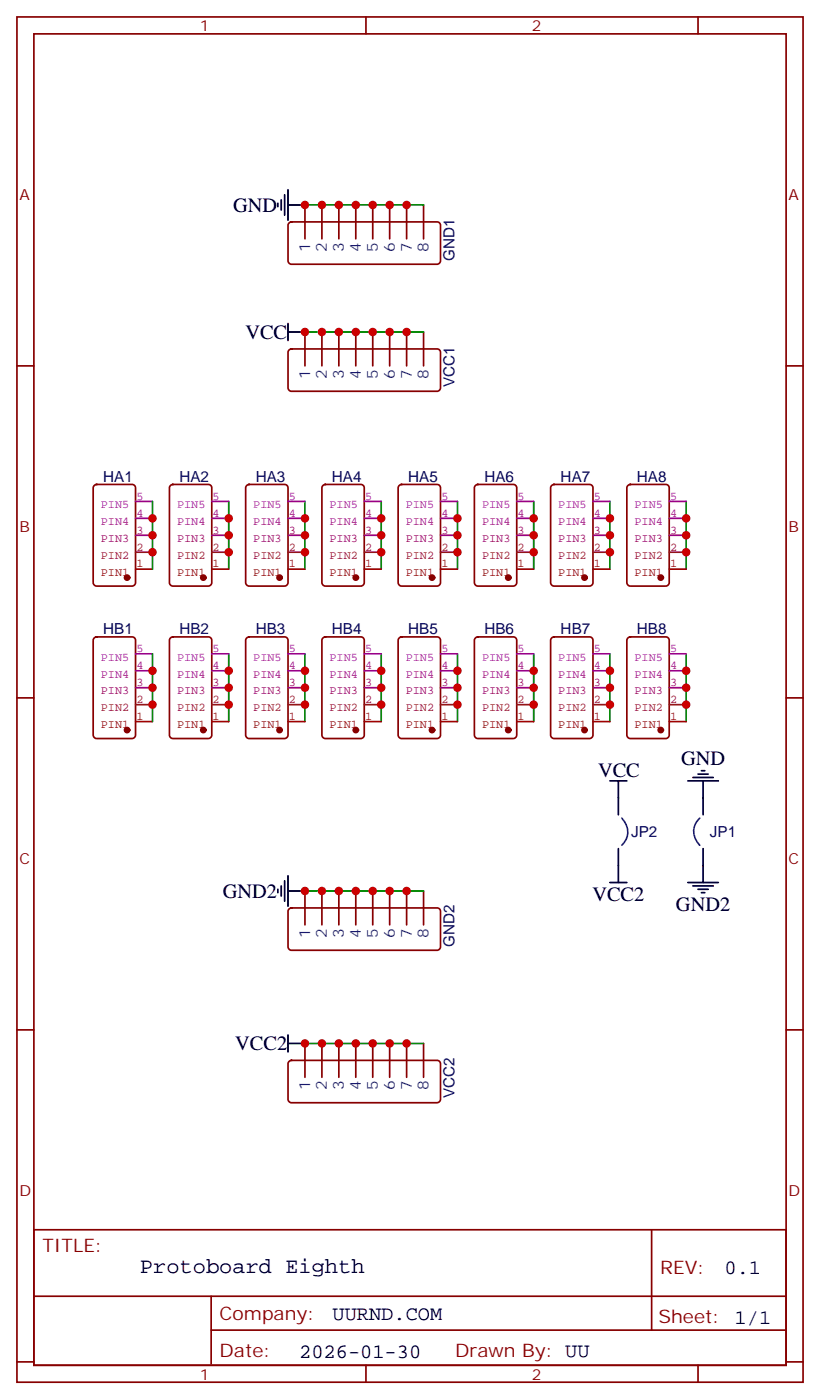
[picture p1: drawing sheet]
<svg xmlns="http://www.w3.org/2000/svg" width="171mm" height="292mm" viewBox="0 0 171 292" stroke-linecap="round" stroke-linejoin="round" font-family="sans-serif">
<g fill="none" stroke="#870000" stroke-width=".35">
<path d="M3.5 3.5h163.7v284.4h-163.7zM7.1 7.1h156.6v277.2h-156.6zM76.2 3.5v3.6M145.3 3.5v3.6M60.2 46.4l.5-.2h30.3a.71 .71 0 0 1 .7 .7v7.4a.76 .76 0 0 1-.7 .7h-30.3a.76 .76 0 0 1-.7-.7v-7.4zM63.5 42.7v7M67 42.7v7M70.6 42.7v7M74.1 42.7v7M77.6 42.7v7M81.1 42.7v7M84.7 42.7v7"/>
<path d="M88.2 42.7v7M3.5 76.2h3.6M60.2 72.9l.5-.2h30.3a.71 .71 0 0 1 .7 .7v7.4a.76 .76 0 0 1-.7 .7h-30.3a.76 .76 0 0 1-.7-.7v-7.4zM63.5 69.1v7.1M67 69.1v7.1M70.6 69.1v7.1M74.1 69.1v7.1M77.6 69.1v7.1M81.1 69.1v7.1M84.7 69.1v7.1M88.2 69.1v7.1M163.7 76.2h3.5"/>
<path d="M19.6 101.1l.5-.2h7.4a.71 .71 0 0 1 .7 .7v19.8a.76 .76 0 0 1-.7 .7h-7.4a.76 .76 0 0 1-.7-.7v-19.8zM35.5 101.1l.5-.2h7.4a.71 .71 0 0 1 .7 .7v19.8a.76 .76 0 0 1-.7 .7h-7.4a.76 .76 0 0 1-.7-.7v-19.8zM51.4 101.1l.5-.2h7.4a.71 .71 0 0 1 .7 .7v19.8a.76 .76 0 0 1-.7 .7h-7.4a.76 .76 0 0 1-.7-.7v-19.8zM67.3 101.1l.4-.2h7.4a.71 .71 0 0 1 .7 .7v19.8a.76 .76 0 0 1-.7 .7h-7.4a.76 .76 0 0 1-.7-.7v-19.8zM83.1 101.1l.5-.2h7.4a.71 .71 0 0 1 .7 .7v19.8a.76 .76 0 0 1-.7 .7h-7.4a.76 .76 0 0 1-.7-.7v-19.8zM99 101.1l.5-.2h7.4a.71 .71 0 0 1 .7 .7v19.8a.76 .76 0 0 1-.7 .7h-7.4a.76 .76 0 0 1-.7-.7v-19.8zM114.9 101.1l.5-.2h7.4a.71 .71 0 0 1 .7 .7v19.8a.76 .76 0 0 1-.7 .7h-7.4a.76 .76 0 0 1-.7-.7v-19.8zM130.8 101.1l.4-.2h7.4a.71 .71 0 0 1 .7 .7v19.8a.76 .76 0 0 1-.7 .7h-7.4a.76 .76 0 0 1-.7-.7v-19.8zM19.6 132.9l.5-.3h7.4a.71 .71 0 0 1 .7 .7v19.8a.76 .76 0 0 1-.7 .7h-7.4a.76 .76 0 0 1-.7-.7v-19.8zM35.5 132.9l.5-.3h7.4a.71 .71 0 0 1 .7 .7v19.8a.76 .76 0 0 1-.7 .7h-7.4a.76 .76 0 0 1-.7-.7v-19.8zM51.4 132.9l.5-.3h7.4a.71 .71 0 0 1 .7 .7v19.8a.76 .76 0 0 1-.7 .7h-7.4a.76 .76 0 0 1-.7-.7v-19.8zM67.3 132.9l.4-.3h7.4a.71 .71 0 0 1 .7 .7v19.8a.76 .76 0 0 1-.7 .7h-7.4a.76 .76 0 0 1-.7-.7v-19.8z"/>
<path d="M83.1 132.9l.5-.3h7.4a.71 .71 0 0 1 .7 .7v19.8a.76 .76 0 0 1-.7 .7h-7.4a.76 .76 0 0 1-.7-.7v-19.8zM99 132.9l.5-.3h7.4a.71 .71 0 0 1 .7 .7v19.8a.76 .76 0 0 1-.7 .7h-7.4a.76 .76 0 0 1-.7-.7v-19.8zM114.9 132.9l.5-.3h7.4a.71 .71 0 0 1 .7 .7v19.8a.76 .76 0 0 1-.7 .7h-7.4a.76 .76 0 0 1-.7-.7v-19.8zM130.8 132.9l.4-.3h7.4a.71 .71 0 0 1 .7 .7v19.8a.76 .76 0 0 1-.7 .7h-7.4a.76 .76 0 0 1-.7-.7v-19.8zM3.5 145.3h3.6M163.7 145.3h3.5M60.2 189.3l.5-.2h30.3a.71 .71 0 0 1 .7 .7v7.4a.76 .76 0 0 1-.7 .7h-30.3a.76 .76 0 0 1-.7-.7v-7.4zM63.5 185.6v7M67 185.6v7M70.6 185.6v7M74.1 185.6v7M77.6 185.6v7"/>
<path d="M81.1 185.6v7M84.7 185.6v7M88.2 185.6v7M3.5 214.5h3.6M63.5 217.3v7.1M67 217.3v7.1M70.6 217.3v7.1M74.1 217.3v7.1M77.6 217.3v7.1M81.1 217.3v7.1M84.7 217.3v7.1M88.2 217.3v7.1"/>
<path d="M163.7 214.5h3.5M60.2 221l.5-.2h30.3a.71 .71 0 0 1 .7 .7v7.5a.76 .76 0 0 1-.7 .7h-30.3a.76 .76 0 0 1-.7-.7v-7.5zM7.1 256.1h156.6v28.2h-156.6zM135.7 256.1v20.9M7.1 270h156.5M44 277h119.6M44 270v14.1M3.5 283.6h3.6M76.2 284.3v3.6M145.3 284.3v3.6M163.7 283.6h3.5"/>
</g>
<g fill="none" stroke="#000" stroke-width=".35">
<path d="M60 39.5v6.4M57.9 42.3v.7M58.6 41.6v2.1M59.3 40.6v4.2M60 42.7h3.5M60 67.4v3.5M60 69.1h3.5M127 162.6h3.5M128.8 162.6v7.1M128.8 176.7v7.1M143.2 162.6h6.4M144.3 161.9h4.2"/>
<path d="M145.3 161.2h2.2M146 160.5h.8M146.4 162.6v7.1M146.4 176.7v7.1M57.9 185.2v.7M58.6 184.5v2.1M59.3 183.4v4.3M60 182.4v6.3M60 185.6h3.5M127 183.8h3.5M143.2 183.8h6.4M144.3 184.5h4.2"/>
<path d="M145.3 185.2h2.2M146 185.9h.8M60 215.5v3.6M60 217.3h3.5"/>
</g>
<g fill="#870000" stroke="#870000" stroke-width=".35">
<circle cx="26.5" cy="120.3" r=".53"/>
<circle cx="26.5" cy="152" r=".53"/>
<circle cx="42.3" cy="152" r=".53"/>
<circle cx="42.3" cy="120.3" r=".53"/>
<circle cx="58.2" cy="152" r=".53"/>
<circle cx="58.2" cy="120.3" r=".53"/>
<circle cx="74.1" cy="152" r=".53"/>
<circle cx="74.1" cy="120.3" r=".53"/>
<circle cx="90" cy="152" r=".53"/>
<circle cx="90" cy="120.3" r=".53"/>
<circle cx="105.8" cy="152" r=".53"/>
<circle cx="105.8" cy="120.3" r=".53"/>
<circle cx="121.7" cy="152" r=".53"/>
<circle cx="121.7" cy="120.3" r=".53"/>
<circle cx="137.6" cy="152" r=".53"/>
<circle cx="137.6" cy="120.3" r=".53"/>
</g>
<g fill="none" stroke="#900" stroke-width=".35">
<path d="M28.2 118.5h3.5M44.1 118.5h3.5M60 118.5h3.5M75.8 118.5h3.6M91.7 118.5h3.5M107.6 118.5h3.5M123.5 118.5h3.5M139.3 118.5h3.6M28.2 150.3h3.5M44.1 150.3h3.5M60 150.3h3.5M75.8 150.3h3.6"/>
<path d="M91.7 150.3h3.5M107.6 150.3h3.5M123.5 150.3h3.5M139.3 150.3h3.6"/>
</g>
<g fill="none" stroke="#903" stroke-width=".35">
<path d="M28.2 115h3.5M44.1 115h3.5M60 115h3.5M75.8 115h3.6M91.7 115h3.5M107.6 115h3.5M123.5 115h3.5M139.3 115h3.6M28.2 146.8h3.5M44.1 146.8h3.5M60 146.8h3.5M75.8 146.8h3.6"/>
<path d="M91.7 146.8h3.5M107.6 146.8h3.5M123.5 146.8h3.5M139.3 146.8h3.6"/>
</g>
<g fill="none" stroke="#906" stroke-width=".35">
<path d="M28.2 111.5h3.5M44.1 111.5h3.5M60 111.5h3.5M75.8 111.5h3.6M91.7 111.5h3.5M107.6 111.5h3.5M123.5 111.5h3.5M139.3 111.5h3.6M28.2 143.2h3.5M44.1 143.2h3.5M60 143.2h3.5M75.8 143.2h3.6"/>
<path d="M91.7 143.2h3.5M107.6 143.2h3.5M123.5 143.2h3.5M139.3 143.2h3.6"/>
</g>
<g fill="none" stroke="#909" stroke-width=".35">
<path d="M28.2 108h3.5M44.1 108h3.5M60 108h3.5M75.8 108h3.6M91.7 108h3.5M107.6 108h3.5M123.5 108h3.5M139.3 108h3.6M28.2 139.7h3.5M44.1 139.7h3.5M60 139.7h3.5M75.8 139.7h3.6"/>
<path d="M91.7 139.7h3.5M107.6 139.7h3.5M123.5 139.7h3.5M139.3 139.7h3.6"/>
</g>
<g fill="none" stroke="#90c" stroke-width=".35">
<path d="M28.2 104.4h3.5M44.1 104.4h3.5M60 104.4h3.5M75.8 104.4h3.6M91.7 104.4h3.5M107.6 104.4h3.5M123.5 104.4h3.5M139.3 104.4h3.6M28.2 136.2h3.5M44.1 136.2h3.5M60 136.2h3.5M75.8 136.2h3.6"/>
<path d="M91.7 136.2h3.5M107.6 136.2h3.5M123.5 136.2h3.5M139.3 136.2h3.6"/>
</g>
<g fill="none" stroke="#008700" stroke-width=".35">
<path d="M63.5 42.7h24.7M63.5 69.1h24.7M31.7 104.4v14.1M47.6 104.4v14.1M63.5 104.4v14.1M79.4 104.4v14.1M95.2 104.4v14.1M111.1 104.4v14.1M127 104.4v14.1M142.9 104.4v14.1M31.7 136.2v14.1M47.6 136.2v14.1"/>
<path d="M63.5 136.2v14.1M79.4 136.2v14.1M95.2 136.2v14.1M111.1 136.2v14.1M127 136.2v14.1M142.9 136.2v14.1M63.5 185.6h24.7M63.5 217.3h24.7"/>
</g>
<path d="M129.5 170.4a4 4 0 0 1 0 5.6M145.7 170.4a3.9 3.9 0 0 0 0 5.6" fill="none" stroke="#00f" stroke-width=".35"/>
<g fill="#c00">
<circle cx="31.8" cy="146.8" r=".88"/>
<circle cx="31.8" cy="143.2" r=".88"/>
<circle cx="31.8" cy="139.7" r=".88"/>
<circle cx="31.8" cy="115" r=".88"/>
<circle cx="31.8" cy="111.5" r=".88"/>
<circle cx="31.8" cy="107.9" r=".88"/>
<circle cx="47.6" cy="107.9" r=".88"/>
<circle cx="47.6" cy="111.5" r=".88"/>
<circle cx="47.6" cy="115" r=".88"/>
<circle cx="47.6" cy="139.7" r=".88"/>
<circle cx="47.6" cy="143.2" r=".88"/>
<circle cx="47.6" cy="146.8" r=".88"/>
<circle cx="63.5" cy="107.9" r=".88"/>
<circle cx="63.5" cy="111.5" r=".88"/>
<circle cx="63.5" cy="115" r=".88"/>
<circle cx="63.5" cy="139.7" r=".88"/>
<circle cx="63.5" cy="143.2" r=".88"/>
<circle cx="63.5" cy="146.8" r=".88"/>
<circle cx="79.4" cy="107.9" r=".88"/>
<circle cx="79.4" cy="111.5" r=".88"/>
<circle cx="79.4" cy="115" r=".88"/>
<circle cx="79.4" cy="139.7" r=".88"/>
<circle cx="79.4" cy="143.2" r=".88"/>
<circle cx="79.4" cy="146.8" r=".88"/>
<circle cx="95.3" cy="107.9" r=".88"/>
<circle cx="95.3" cy="111.5" r=".88"/>
<circle cx="95.3" cy="115" r=".88"/>
<circle cx="95.3" cy="139.7" r=".88"/>
<circle cx="95.3" cy="143.2" r=".88"/>
<circle cx="95.3" cy="146.8" r=".88"/>
<circle cx="111.1" cy="107.9" r=".88"/>
<circle cx="111.1" cy="111.5" r=".88"/>
<circle cx="111.1" cy="115" r=".88"/>
<circle cx="111.1" cy="139.7" r=".88"/>
<circle cx="111.1" cy="143.2" r=".88"/>
<circle cx="111.1" cy="146.8" r=".88"/>
<circle cx="127" cy="107.9" r=".88"/>
<circle cx="127" cy="111.5" r=".88"/>
<circle cx="127" cy="115" r=".88"/>
<circle cx="127" cy="139.7" r=".88"/>
<circle cx="127" cy="143.2" r=".88"/>
<circle cx="127" cy="146.8" r=".88"/>
<circle cx="142.9" cy="107.9" r=".88"/>
<circle cx="142.9" cy="111.5" r=".88"/>
<circle cx="142.9" cy="115" r=".88"/>
<circle cx="142.9" cy="139.7" r=".88"/>
<circle cx="142.9" cy="143.2" r=".88"/>
<circle cx="142.9" cy="146.8" r=".88"/>
<circle cx="63.5" cy="185.6" r=".88"/>
<circle cx="67" cy="185.6" r=".88"/>
<circle cx="70.6" cy="185.6" r=".88"/>
<circle cx="81.1" cy="185.6" r=".88"/>
<circle cx="84.7" cy="185.6" r=".88"/>
<circle cx="81.1" cy="217.3" r=".88"/>
<circle cx="84.7" cy="217.3" r=".88"/>
<circle cx="63.5" cy="217.3" r=".88"/>
<circle cx="67" cy="217.3" r=".88"/>
<circle cx="70.6" cy="217.3" r=".88"/>
<circle cx="81.1" cy="42.7" r=".88"/>
<circle cx="84.7" cy="42.7" r=".88"/>
<circle cx="81.1" cy="69.1" r=".88"/>
<circle cx="84.7" cy="69.1" r=".88"/>
<circle cx="63.5" cy="42.7" r=".88"/>
<circle cx="67" cy="42.7" r=".88"/>
<circle cx="70.6" cy="42.7" r=".88"/>
<circle cx="63.5" cy="69.1" r=".88"/>
<circle cx="67" cy="69.1" r=".88"/>
<circle cx="70.6" cy="69.1" r=".88"/>
<circle cx="77.6" cy="185.6" r=".88"/>
<circle cx="74.1" cy="185.6" r=".88"/>
<circle cx="74.1" cy="217.3" r=".88"/>
<circle cx="77.6" cy="217.3" r=".88"/>
<circle cx="74.1" cy="42.7" r=".88"/>
<circle cx="77.6" cy="42.7" r=".88"/>
<circle cx="74.1" cy="69.1" r=".88"/>
<circle cx="77.6" cy="69.1" r=".88"/>
</g>
<text font-size="4.6" x="29.1" y="265.1">Protoboard Eighth</text>
<g font-size="4.2">
<text x="48.5" y="44.1">GND</text>
<text x="51.1" y="70.5">VCC</text>
<text x="124.5" y="161.9">VCC</text>
<text x="141.8" y="159.4">GND</text>
<text x="46.4" y="187">GND2</text>
<text x="123.4" y="187.7">VCC2</text>
<text x="140.8" y="189.8">GND2</text>
<text x="49" y="218.7">VCC2</text>
<text x="150.9" y="265.4">0.1</text>
<text x="69.2" y="274.9">UURND.COM</text>
<text x="62.3" y="282.7">2026-01-30</text>
</g>
<g font-size="3.9" fill="#800">
<text x="8.8" y="260.7">TITLE:</text>
<text x="137.4" y="265.4">REV:</text>
<text x="45.7" y="274.9">Company:</text>
<text x="137.1" y="275.5">Sheet: 1/1</text>
<text x="45.7" y="282.6">Date:</text>
<text x="94.8" y="282.7">Drawn By: UU</text>
</g>
<g font-size="3.2" fill="#800">
<text x="41.6" y="6.5">1</text>
<text x="110.8" y="6.5">2</text>
<text x="4.1" y="41.6">A</text>
<text x="164.2" y="41.6">A</text>
<text x="4.1" y="110.8">B</text>
<text x="164.2" y="110.8">B</text>
<text x="4.1" y="179.9">C</text>
<text x="164.2" y="179.9">C</text>
<text x="4.1" y="249.1">D</text>
<text x="164.2" y="249.1">D</text>
<text x="41.6" y="287.3">1</text>
<text x="110.8" y="287.3">2</text>
</g>
<g font-size="3.2" fill="#00f">
<text x="64.6" y="52.5" transform="rotate(-90 64.6 52.5)">1</text>
<text x="68.1" y="52.5" transform="rotate(-90 68.1 52.5)">2</text>
<text x="71.6" y="52.5" transform="rotate(-90 71.6 52.5)">3</text>
<text x="75.1" y="52.5" transform="rotate(-90 75.1 52.5)">4</text>
<text x="78.7" y="52.5" transform="rotate(-90 78.7 52.5)">5</text>
<text x="82.2" y="52.5" transform="rotate(-90 82.2 52.5)">6</text>
<text x="85.7" y="52.5" transform="rotate(-90 85.7 52.5)">7</text>
<text x="89.3" y="52.5" transform="rotate(-90 89.3 52.5)">8</text>
<text x="64.6" y="78.9" transform="rotate(-90 64.6 78.9)">1</text>
<text x="68.1" y="78.9" transform="rotate(-90 68.1 78.9)">2</text>
<text x="71.6" y="78.9" transform="rotate(-90 71.6 78.9)">3</text>
<text x="75.1" y="78.9" transform="rotate(-90 75.1 78.9)">4</text>
<text x="78.7" y="78.9" transform="rotate(-90 78.7 78.9)">5</text>
<text x="82.2" y="78.9" transform="rotate(-90 82.2 78.9)">6</text>
<text x="85.7" y="78.9" transform="rotate(-90 85.7 78.9)">7</text>
<text x="89.3" y="78.9" transform="rotate(-90 89.3 78.9)">8</text>
<text x="64.6" y="195.3" transform="rotate(-90 64.6 195.3)">1</text>
<text x="68.1" y="195.3" transform="rotate(-90 68.1 195.3)">2</text>
<text x="71.6" y="195.3" transform="rotate(-90 71.6 195.3)">3</text>
<text x="75.1" y="195.3" transform="rotate(-90 75.1 195.3)">4</text>
<text x="78.7" y="195.3" transform="rotate(-90 78.7 195.3)">5</text>
<text x="82.2" y="195.3" transform="rotate(-90 82.2 195.3)">6</text>
<text x="85.7" y="195.3" transform="rotate(-90 85.7 195.3)">7</text>
<text x="89.3" y="195.3" transform="rotate(-90 89.3 195.3)">8</text>
<text x="64.6" y="227.1" transform="rotate(-90 64.6 227.1)">1</text>
<text x="68.1" y="227.1" transform="rotate(-90 68.1 227.1)">2</text>
<text x="71.6" y="227.1" transform="rotate(-90 71.6 227.1)">3</text>
<text x="75.1" y="227.1" transform="rotate(-90 75.1 227.1)">4</text>
<text x="78.7" y="227.1" transform="rotate(-90 78.7 227.1)">5</text>
<text x="82.2" y="227.1" transform="rotate(-90 82.2 227.1)">6</text>
<text x="85.7" y="227.1" transform="rotate(-90 85.7 227.1)">7</text>
<text x="89.3" y="227.1" transform="rotate(-90 89.3 227.1)">8</text>
</g>
<g font-size="3.2" fill="#000080">
<text x="94.6" y="54.3" transform="rotate(-90 94.6 54.3)">GND1</text>
<text x="94.6" y="80.6" transform="rotate(-90 94.6 80.6)">VCC1</text>
<text x="21.5" y="100.3">HA1</text>
<text x="37.4" y="100.3">HA2</text>
<text x="53.2" y="100.3">HA3</text>
<text x="69.1" y="100.3">HA4</text>
<text x="85" y="100.3">HA5</text>
<text x="100.9" y="100.3">HA6</text>
<text x="116.7" y="100.3">HA7</text>
<text x="132.6" y="100.3">HA8</text>
<text x="21.5" y="132.1">HB1</text>
<text x="37.4" y="132.1">HB2</text>
<text x="53.2" y="132.1">HB3</text>
<text x="69.1" y="132.1">HB4</text>
<text x="85" y="132.1">HB5</text>
<text x="100.9" y="132.1">HB6</text>
<text x="116.7" y="132.1">HB7</text>
<text x="132.6" y="132.1">HB8</text>
<text x="131.4" y="174.4">JP2</text>
<text x="147.8" y="174.3">JP1</text>
<text x="94.6" y="197.2" transform="rotate(-90 94.6 197.2)">GND2</text>
<text x="94.6" y="228.8" transform="rotate(-90 94.6 228.8)">VCC2</text>
</g>
<g font-size="2.5" fill="#90c">
<text x="21" y="105.8">PIN5</text>
<text x="28.4" y="104.1">5</text>
<text x="36.9" y="105.8">PIN5</text>
<text x="44.3" y="104.1">5</text>
<text x="52.7" y="105.8">PIN5</text>
<text x="60.1" y="104.1">5</text>
<text x="68.6" y="105.8">PIN5</text>
<text x="76" y="104.1">5</text>
<text x="84.5" y="105.8">PIN5</text>
<text x="91.9" y="104.1">5</text>
<text x="100.4" y="105.8">PIN5</text>
<text x="107.8" y="104.1">5</text>
<text x="116.2" y="105.8">PIN5</text>
<text x="123.6" y="104.1">5</text>
<text x="132.1" y="105.8">PIN5</text>
<text x="139.5" y="104.1">5</text>
<text x="21" y="137.6">PIN5</text>
<text x="28.4" y="135.8">5</text>
<text x="36.9" y="137.6">PIN5</text>
<text x="44.3" y="135.8">5</text>
<text x="52.7" y="137.6">PIN5</text>
<text x="60.1" y="135.8">5</text>
<text x="68.6" y="137.6">PIN5</text>
<text x="76" y="135.8">5</text>
<text x="84.5" y="137.6">PIN5</text>
<text x="91.9" y="135.8">5</text>
<text x="100.4" y="137.6">PIN5</text>
<text x="107.8" y="135.8">5</text>
<text x="116.2" y="137.6">PIN5</text>
<text x="123.6" y="135.8">5</text>
<text x="132.1" y="137.6">PIN5</text>
<text x="139.5" y="135.8">5</text>
</g>
<g font-size="2.5" fill="#909">
<text x="28.4" y="107.6">4</text>
<text x="44.3" y="107.6">4</text>
<text x="60.1" y="107.6">4</text>
<text x="76" y="107.6">4</text>
<text x="91.9" y="107.6">4</text>
<text x="107.8" y="107.6">4</text>
<text x="123.6" y="107.6">4</text>
<text x="139.5" y="107.6">4</text>
<text x="21" y="109.4">PIN4</text>
<text x="36.9" y="109.4">PIN4</text>
<text x="52.7" y="109.4">PIN4</text>
<text x="68.6" y="109.4">PIN4</text>
<text x="84.5" y="109.4">PIN4</text>
<text x="100.4" y="109.4">PIN4</text>
<text x="116.2" y="109.4">PIN4</text>
<text x="132.1" y="109.4">PIN4</text>
<text x="21" y="141.1">PIN4</text>
<text x="28.4" y="139.3">4</text>
<text x="36.9" y="141.1">PIN4</text>
<text x="44.3" y="139.3">4</text>
<text x="52.7" y="141.1">PIN4</text>
<text x="60.1" y="139.3">4</text>
<text x="68.6" y="141.1">PIN4</text>
<text x="76" y="139.3">4</text>
<text x="84.5" y="141.1">PIN4</text>
<text x="91.9" y="139.3">4</text>
<text x="100.4" y="141.1">PIN4</text>
<text x="107.8" y="139.3">4</text>
<text x="116.2" y="141.1">PIN4</text>
<text x="123.6" y="139.3">4</text>
<text x="132.1" y="141.1">PIN4</text>
<text x="139.5" y="139.3">4</text>
</g>
<g font-size="2.5" fill="#906">
<text x="21" y="112.9">PIN3</text>
<text x="28.4" y="111.1">3</text>
<text x="36.9" y="112.9">PIN3</text>
<text x="44.3" y="111.1">3</text>
<text x="52.7" y="112.9">PIN3</text>
<text x="60.1" y="111.1">3</text>
<text x="68.6" y="112.9">PIN3</text>
<text x="76" y="111.1">3</text>
<text x="84.5" y="112.9">PIN3</text>
<text x="91.9" y="111.1">3</text>
<text x="100.4" y="112.9">PIN3</text>
<text x="107.8" y="111.1">3</text>
<text x="116.2" y="112.9">PIN3</text>
<text x="123.6" y="111.1">3</text>
<text x="132.1" y="112.9">PIN3</text>
<text x="139.5" y="111.1">3</text>
<text x="28.4" y="142.9">3</text>
<text x="44.3" y="142.9">3</text>
<text x="60.1" y="142.9">3</text>
<text x="76" y="142.9">3</text>
<text x="91.9" y="142.9">3</text>
<text x="107.8" y="142.9">3</text>
<text x="123.6" y="142.9">3</text>
<text x="139.5" y="142.9">3</text>
<text x="21" y="144.6">PIN3</text>
<text x="36.9" y="144.6">PIN3</text>
<text x="52.7" y="144.6">PIN3</text>
<text x="68.6" y="144.6">PIN3</text>
<text x="84.5" y="144.6">PIN3</text>
<text x="100.4" y="144.6">PIN3</text>
<text x="116.2" y="144.6">PIN3</text>
<text x="132.1" y="144.6">PIN3</text>
</g>
<g font-size="2.5" fill="#900">
<text x="21" y="119.9">PIN1</text>
<text x="28.4" y="118.2">1</text>
<text x="36.9" y="119.9">PIN1</text>
<text x="44.3" y="118.2">1</text>
<text x="52.7" y="119.9">PIN1</text>
<text x="60.1" y="118.2">1</text>
<text x="68.6" y="119.9">PIN1</text>
<text x="76" y="118.2">1</text>
<text x="84.5" y="119.9">PIN1</text>
<text x="91.9" y="118.2">1</text>
<text x="100.4" y="119.9">PIN1</text>
<text x="107.8" y="118.2">1</text>
<text x="116.2" y="119.9">PIN1</text>
<text x="123.6" y="118.2">1</text>
<text x="132.1" y="119.9">PIN1</text>
<text x="139.5" y="118.2">1</text>
<text x="28.4" y="149.9">1</text>
<text x="44.3" y="149.9">1</text>
<text x="60.1" y="149.9">1</text>
<text x="76" y="149.9">1</text>
<text x="91.9" y="149.9">1</text>
<text x="107.8" y="149.9">1</text>
<text x="123.6" y="149.9">1</text>
<text x="139.5" y="149.9">1</text>
<text x="21" y="151.7">PIN1</text>
<text x="36.9" y="151.7">PIN1</text>
<text x="52.7" y="151.7">PIN1</text>
<text x="68.6" y="151.7">PIN1</text>
<text x="84.5" y="151.7">PIN1</text>
<text x="100.4" y="151.7">PIN1</text>
<text x="116.2" y="151.7">PIN1</text>
<text x="132.1" y="151.7">PIN1</text>
</g>
<g font-size="2.5" fill="#903">
<text x="21" y="116.4">PIN2</text>
<text x="28.4" y="114.7">2</text>
<text x="36.9" y="116.4">PIN2</text>
<text x="44.3" y="114.7">2</text>
<text x="52.7" y="116.4">PIN2</text>
<text x="60.1" y="114.7">2</text>
<text x="68.6" y="116.4">PIN2</text>
<text x="76" y="114.7">2</text>
<text x="84.5" y="116.4">PIN2</text>
<text x="91.9" y="114.7">2</text>
<text x="100.4" y="116.4">PIN2</text>
<text x="107.8" y="114.7">2</text>
<text x="116.2" y="116.4">PIN2</text>
<text x="123.6" y="114.7">2</text>
<text x="132.1" y="116.4">PIN2</text>
<text x="139.5" y="114.7">2</text>
<text x="21" y="148.2">PIN2</text>
<text x="28.4" y="146.4">2</text>
<text x="36.9" y="148.2">PIN2</text>
<text x="44.3" y="146.4">2</text>
<text x="52.7" y="148.2">PIN2</text>
<text x="60.1" y="146.4">2</text>
<text x="68.6" y="148.2">PIN2</text>
<text x="76" y="146.4">2</text>
<text x="84.5" y="148.2">PIN2</text>
<text x="91.9" y="146.4">2</text>
<text x="100.4" y="148.2">PIN2</text>
<text x="107.8" y="146.4">2</text>
<text x="116.2" y="148.2">PIN2</text>
<text x="123.6" y="146.4">2</text>
<text x="132.1" y="148.2">PIN2</text>
<text x="139.5" y="146.4">2</text>
</g>
</svg>
